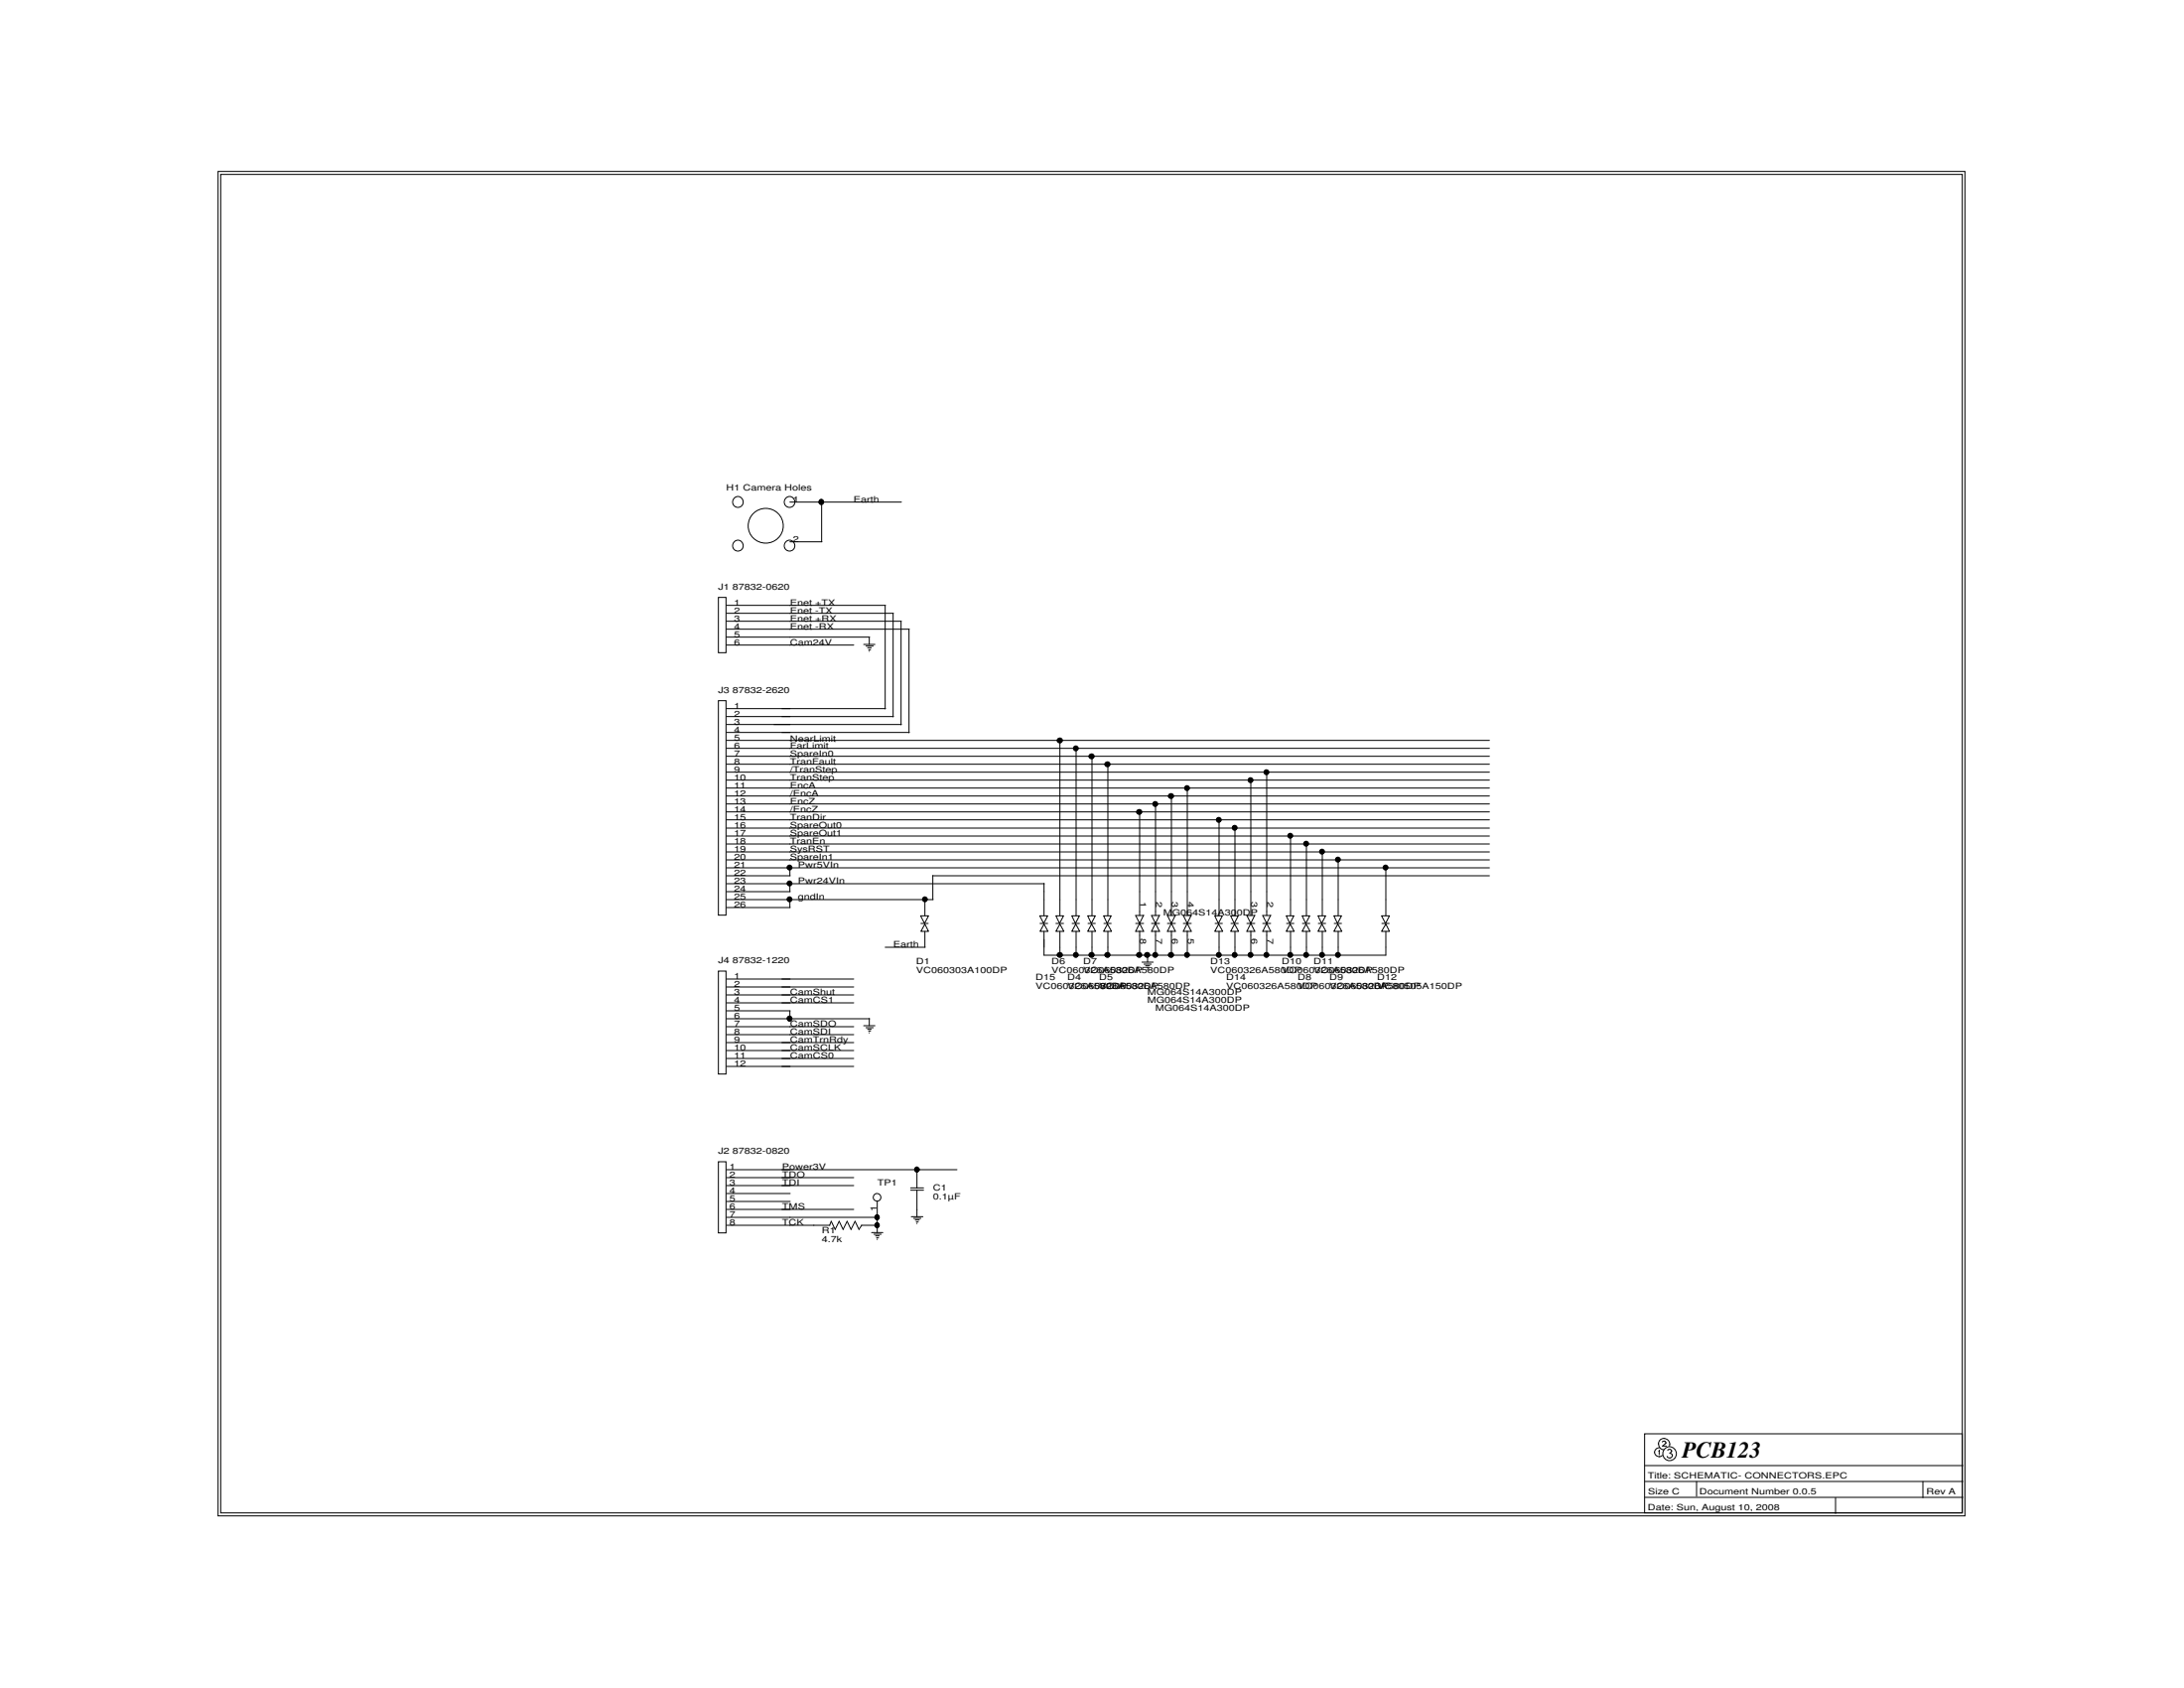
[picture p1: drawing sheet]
<svg xmlns="http://www.w3.org/2000/svg" width="279mm" height="216mm" viewBox="0 0 279 216" stroke-linecap="round" stroke-linejoin="round" font-family="sans-serif">
<g fill="none" stroke="#000" stroke-width=".13">
<path d="M27.9 21.9h223.5v172h-223.5zM28.2 22.3h222.8v171.2h-222.8zM91.9 76.4h1v7.1h-1zM92.9 77.4h20.4M92.9 78.4h21.4M92.9 79.5h22.4M101 64.2h14.3M101 69.3h4.2M105.1 64.2v5.1M113.2 77.4v13.3M114.3 78.4v13.3M115.3 79.5v13.2"/>
<path d="M91.9 89.6h1v27.5h-1zM92.9 95.7h97.6M92.9 94.7h97.6M92.9 90.6h20.4M92.9 91.7h21.4M92.9 92.7h22.4M92.9 80.5h23.4M92.9 93.7h23.4M92.9 97.7h97.6M92.9 82.5h16.3M92.9 98.8h97.6M92.9 99.8h97.6"/>
<path d="M92.9 96.7h97.6M92.9 81.5h18.4M110.5 82.4h1.4M110.8 82.6h.9M111 82.8h.5M111.1 83.1h.3M111.2 81.5v.9M111.2 83.3h.1M116.3 80.5v13.2M135.6 94.7v22.4M137.7 95.7v21.4M139.7 96.7v20.4"/>
<path d="M141.7 97.7v19.4M160 99.8v17.3M162.1 98.8v18.3M92.9 100.8h97.6M92.9 101.8h97.6M92.9 102.8h97.6M92.9 113h40.7M92.9 111h97.6M92.9 103.8h97.6M92.9 104.9h97.6M92.9 105.9h97.6M92.9 106.9h97.6"/>
<path d="M92.9 107.9h97.6M92.9 109h97.6M92.9 110h97.6M92.9 115.1h26.5M92.9 112h8.2M92.9 114h8.2M92.9 116.1h8.2M101 111v1M101 113v1M101 115.1v1M117.8 117.1h1l-.5 1zM117.8 118.1h.9"/>
<path d="M118.3 118.2l.5 .9h-1zM118.3 115.1v2M118.3 119.1v2.1M119.3 112v3.1M119.3 112h71.2M133 117.1h1l-.5 1zM133.1 118.1h.9M133.6 118.2l.5 .9h-1zM133.6 119.1v3.1h43.7v-3.1M133.6 113v4.1M135.1 117.1h1l-.5 1zM135.1 118.1h1"/>
<path d="M135.6 118.2l.5 .9h-1zM135.6 119.1v3.1M137.1 117.1h1l-.5 1zM137.2 118.1h.9M137.6 118.2l.5 .9h-1zM137.7 119.1v3.1M139.1 117.1h1l-.5 1zM139.2 118.1h.9M139.7 118.2l.5 .9h-1.1zM139.7 119.1v3.1M141.2 117.1h1l-.6 1zM141.2 118.1h1"/>
<path d="M141.7 118.2l.5 .9h-1zM141.7 119.1v3.1M145.3 118.1h1M145.8 103.8v13.3M145.8 119.1v3.1M146.3 117.1l-1 2h1l-1-2h1M147.3 118.1h1M147.8 102.8v14.3M147.8 119.1v3.1M148.3 117.1l-1 2h1l-1-2h1M149.4 118.1h1M149.9 101.8v15.3"/>
<path d="M149.9 119.1v3.1M150.4 117.1l-1 2h1l-1-2h1M151.4 118.1h1M151.9 100.8v16.3M151.9 119.1v3.1M152.4 117.1l-1 2h1l-1-2h1M155.4 117.1h1l-.5 1zM155.4 118.1h1M155.9 118.2l.5 .9h-1zM156 104.9v12.2M156 119.1v3.1M157.4 117.1h1l-.5 1z"/>
<path d="M157.5 118.1h.9M157.9 118.2l.6 .9h-1.1zM158 105.9v11.2M158 119.1v3.1M159.5 118.1h1M160 119.1v3.1M160.5 117.1l-1 2h1l-1-2h1M161.5 118.1h1.1M162.1 119.1v3.1M162.6 117.1l-1.1 2h1.1l-1.1-2h1.1M164.5 117.1h1l-.5 1zM164.6 118.1h.9"/>
<path d="M165.1 118.2l.5 .9h-1.1zM165.1 106.9v10.2M165.1 119.1v3.1M166.6 117.1h1l-.6 1zM166.6 118.1h1M167.1 118.2l.5 .9h-1zM167.1 107.9v9.2M167.1 119.1v3.1M168.6 117.1h1l-.5 1zM168.7 118.1h.9M169.1 118.2l.5 .9h-1zM169.2 108.9v8.2"/>
<path d="M169.2 119.1v3.1M170.6 117.1h1l-.5 1zM170.7 118.1h.9M171.2 118.2l.5 .9h-1.1zM171.2 109.9v7.2M171.2 119.1v3.1M176.7 117.1h1.1l-.6 1zM176.8 118.1h.9M177.3 118.2l.5 .9h-1.1zM177.3 111v6.1M91.9 124.2h1v13.2h-1zM92.9 130.3h18.4"/>
<path d="M92.9 125.2h16.3M92.9 126.2h16.3M92.9 127.3h16.3M92.9 128.3h16.3M92.9 133.3h16.3M92.9 134.4h16.3M92.9 135.4h16.3M92.9 136.4h16.3M92.9 131.3h16.3M92.9 132.3h16.3M92.9 129.3h8.2M101 129.3v1"/>
<path d="M110.5 131.2h1.4M110.8 131.4h.9M111 131.7h.5M111.1 131.9h.3M111.2 130.3v.9M111.2 132.1h.1M113.2 121.2h5.2M146.1 123.1h1.4M146.3 123.3h1M146.6 123.5h.5M146.7 123.7h.2M146.8 124h.1"/>
<path d="M146.8 122.1v1M91.9 148.6h1v9.1h-1zM92.9 149.6h29.5M92.9 150.6h16.3M92.9 151.6h16.3M92.9 154.7h16.3M92.9 155.7h19.4M92.9 156.7h13.3M92.9 152.7h8.2M92.9 153.7h8.2M106.1 156.7l.2-.5 .5 1.1M106.8 157.2l.6-1 .5 1.1"/>
<path d="M107.9 157.2l.5-1 .5 1.1M108.9 157.2l.5-1 .5 1.1M110.2 156.7h2.1M110.2 156.7l-.3 .5M111.5 157.6h1.4M111.8 157.9h.9M112 158.1h.5M112.1 158.3h.3M112.2 153.7v3.9M112.2 158.5h.1M116.5 151.9h1.7M116.5 152.2h1.7"/>
<path d="M116.6 155.6h1.5M116.9 155.8h.9M117.1 156h.5M117.2 156.3h.3M117.3 149.6v2.4M117.3 152.2v3.4M117.3 156.5h.1M210.4 183.4h40.6v10.1h-40.6zM210.4 187.5h40.7M210.4 189.5h40.7M210.4 191.5h40.7M212.2 184.6a.68 .68 0 0 0 .7 .8"/>
<path d="M212.3 185.5v.6M212.3 185.2a.57 .57 0 0 0-.6 .5 .57 .57 0 0 0 .6 .6M212.3 185.5l-.1 .1M212.6 186.1l-.3 .2M212.7 184.4v-.1h.2l.2 .1v.2M212.9 184a.73 .73 0 0 1 .7 1M212.9 184a.67 .67 0 0 0-.7 .7M213.1 184.6l-.4 .4h.5M213.3 186.3l.2 .2h.2M213.4 185.5v-.1h.3l.2 .2M213.6 185.9h.2l.2 .2-.2 .3-.2 .1M213.8 185.6v.2h-.2"/>
<path d="M217 189.5v1.9M234.8 191.6v2M246 189.5v2.1"/>
<circle cx="94.4" cy="64.2" r=".69"/>
<circle cx="94.4" cy="69.8" r=".69"/>
<circle cx="98" cy="67.2" r="2.23"/>
<circle cx="101" cy="64.2" r=".69"/>
<circle cx="101" cy="69.8" r=".69"/>
<circle cx="105.1" cy="64.2" r=".31"/>
<circle cx="135.6" cy="94.7" r=".3"/>
<circle cx="137.6" cy="95.7" r=".3"/>
<circle cx="139.7" cy="96.7" r=".3"/>
<circle cx="141.7" cy="97.7" r=".3"/>
<circle cx="160" cy="99.8" r=".3"/>
<circle cx="162" cy="98.8" r=".3"/>
<circle cx="101" cy="113" r=".3"/>
<circle cx="101" cy="115" r=".3"/>
<circle cx="101" cy="111" r=".3"/>
<circle cx="118.3" cy="115" r=".3"/>
<circle cx="145.7" cy="103.8" r=".3"/>
<circle cx="147.8" cy="102.8" r=".3"/>
<circle cx="149.8" cy="101.8" r=".3"/>
<circle cx="151.8" cy="100.8" r=".3"/>
<circle cx="155.9" cy="104.9" r=".3"/>
<circle cx="157.9" cy="105.9" r=".3"/>
<circle cx="165.1" cy="106.9" r=".3"/>
<circle cx="167.1" cy="107.9" r=".3"/>
<circle cx="169.1" cy="108.9" r=".3"/>
<circle cx="171.2" cy="109.9" r=".3"/>
<circle cx="177.2" cy="111" r=".3"/>
<circle cx="101" cy="130.3" r=".31"/>
<circle cx="135.6" cy="122.1" r=".3"/>
<circle cx="137.6" cy="122.1" r=".3"/>
<circle cx="139.7" cy="122.1" r=".3"/>
<circle cx="141.7" cy="122.1" r=".3"/>
<circle cx="145.7" cy="122.1" r=".3"/>
<circle cx="146.8" cy="122.1" r=".3"/>
<circle cx="147.8" cy="122.1" r=".3"/>
<circle cx="149.8" cy="122.1" r=".3"/>
<circle cx="151.8" cy="122.1" r=".3"/>
<circle cx="155.9" cy="122.1" r=".3"/>
<circle cx="157.9" cy="122.1" r=".3"/>
<circle cx="160" cy="122.1" r=".3"/>
<circle cx="162" cy="122.1" r=".3"/>
<circle cx="165.1" cy="122.1" r=".3"/>
<circle cx="167.1" cy="122.1" r=".3"/>
<circle cx="169.1" cy="122.1" r=".3"/>
<circle cx="171.2" cy="122.1" r=".3"/>
<circle cx="112.2" cy="156.7" r=".3"/>
<circle cx="112.2" cy="155.7" r=".3"/>
<circle cx="112.2" cy="153.1" r=".49"/>
<circle cx="117.3" cy="149.6" r=".3"/>
<circle cx="213.6" cy="185.9" r=".88"/>
</g>
<g fill="#000">
<circle cx="105.1" cy="64.2" r=".31"/>
<circle cx="135.6" cy="94.7" r=".3"/>
<circle cx="137.6" cy="95.7" r=".3"/>
<circle cx="139.7" cy="96.7" r=".3"/>
<circle cx="141.7" cy="97.7" r=".3"/>
<circle cx="160" cy="99.8" r=".3"/>
<circle cx="162" cy="98.8" r=".3"/>
<circle cx="101" cy="113" r=".3"/>
<circle cx="101" cy="115" r=".3"/>
<circle cx="101" cy="111" r=".3"/>
<circle cx="118.3" cy="115" r=".3"/>
<circle cx="145.7" cy="103.8" r=".3"/>
<circle cx="147.8" cy="102.8" r=".3"/>
<circle cx="149.8" cy="101.8" r=".3"/>
<circle cx="151.8" cy="100.8" r=".3"/>
<circle cx="155.9" cy="104.9" r=".3"/>
<circle cx="157.9" cy="105.9" r=".3"/>
<circle cx="165.1" cy="106.9" r=".3"/>
<circle cx="167.1" cy="107.9" r=".3"/>
<circle cx="169.1" cy="108.9" r=".3"/>
<circle cx="171.2" cy="109.9" r=".3"/>
<circle cx="177.2" cy="111" r=".3"/>
<circle cx="101" cy="130.3" r=".31"/>
<circle cx="135.6" cy="122.1" r=".3"/>
<circle cx="137.6" cy="122.1" r=".3"/>
<circle cx="139.7" cy="122.1" r=".3"/>
<circle cx="141.7" cy="122.1" r=".3"/>
<circle cx="145.7" cy="122.1" r=".3"/>
<circle cx="146.8" cy="122.1" r=".3"/>
<circle cx="147.8" cy="122.1" r=".3"/>
<circle cx="149.8" cy="122.1" r=".3"/>
<circle cx="151.8" cy="122.1" r=".3"/>
<circle cx="155.9" cy="122.1" r=".3"/>
<circle cx="157.9" cy="122.1" r=".3"/>
<circle cx="160" cy="122.1" r=".3"/>
<circle cx="162" cy="122.1" r=".3"/>
<circle cx="165.1" cy="122.1" r=".3"/>
<circle cx="167.1" cy="122.1" r=".3"/>
<circle cx="169.1" cy="122.1" r=".3"/>
<circle cx="171.2" cy="122.1" r=".3"/>
<circle cx="112.2" cy="156.7" r=".3"/>
<circle cx="112.2" cy="155.7" r=".3"/>
<circle cx="117.3" cy="149.6" r=".3"/>
</g>
<text font-size="2.9" x="215.2" y="186.5">PCB123</text>
<g font-size="1.1">
<text x="92.9" y="62.7">H1 Camera Holes</text>
<text x="101.5" y="64.3">1</text>
<text x="109.2" y="64.3">Earth</text>
<text x="101.5" y="69.3">2</text>
<text x="91.9" y="75.4">J1 87832-0620</text>
<text x="93.9" y="77.5">1</text>
<text x="101.1" y="77.5">Enet +TX</text>
<text x="93.9" y="78.5">2</text>
<text x="93.9" y="79.5">3</text>
<text x="93.9" y="80.5">4</text>
<text x="93.9" y="81.5">5</text>
<text x="93.9" y="82.5">6</text>
<text x="101.1" y="78.5">Enet -TX</text>
<text x="101.1" y="79.5">Enet +RX</text>
<text x="101.1" y="80.5">Enet -RX</text>
<text x="101.1" y="82.5">Cam24V</text>
<text x="91.9" y="88.6">J3 87832-2620</text>
<text x="93.9" y="90.7">1</text>
<text x="93.9" y="91.7">2</text>
<text x="93.9" y="92.7">3</text>
<text x="93.9" y="93.7">4</text>
<text x="93.9" y="94.7">5</text>
<text x="93.9" y="95.8">6</text>
<text x="101.1" y="94.9">NearLimit</text>
<text x="101.1" y="95.8">FarLimit</text>
<text x="93.9" y="96.8">7</text>
<text x="93.9" y="97.8">8</text>
<text x="93.9" y="98.8">9</text>
<text x="93.9" y="99.8">10</text>
<text x="93.9" y="100.8">11</text>
<text x="93.9" y="101.9">12</text>
<text x="101.1" y="100.8">EncA</text>
<text x="101.1" y="99.8">TranStep</text>
<text x="101.1" y="101.9">/EncA</text>
<text x="101.1" y="97.8">TranFault</text>
<text x="101.1" y="96.8">SpareIn0</text>
<text x="101.1" y="98.8">/TranStep</text>
<text x="93.9" y="102.9">13</text>
<text x="93.9" y="103.9">14</text>
<text x="93.9" y="104.9">15</text>
<text x="93.9" y="105.9">16</text>
<text x="93.9" y="106.9">17</text>
<text x="93.9" y="107.9">18</text>
<text x="101.1" y="102.9">EncZ</text>
<text x="101.1" y="104.9">TranDir</text>
<text x="101.1" y="107.9">TranEn</text>
<text x="101.1" y="103.9">/EncZ</text>
<text x="101.1" y="105.9">SpareOut0</text>
<text x="101.1" y="106.9">SpareOut1</text>
<text x="93.9" y="109">19</text>
<text x="93.9" y="110">20</text>
<text x="93.9" y="111">21</text>
<text x="93.9" y="112">22</text>
<text x="93.9" y="113">23</text>
<text x="101.1" y="109">SysRST</text>
<text x="101.1" y="110">SpareIn1</text>
<text x="102.1" y="113">Pwr24VIn</text>
<text x="102.1" y="111">Pwr5VIn</text>
<text x="93.9" y="114">24</text>
<text x="93.9" y="115.1">25</text>
<text x="93.9" y="116.1">26</text>
<text x="102.1" y="115.1">gndIn</text>
<text x="145.9" y="115.4" transform="rotate(90 145.9 115.4)">1</text>
<text x="147.9" y="115.4" transform="rotate(90 147.9 115.4)">2</text>
<text x="148.8" y="117.1">MG064S14A300DP</text>
<text x="149.9" y="115.4" transform="rotate(90 149.9 115.4)">3</text>
<text x="152" y="115.4" transform="rotate(90 152 115.4)">4</text>
<text x="160.1" y="115.4" transform="rotate(90 160.1 115.4)">3</text>
<text x="162.1" y="115.4" transform="rotate(90 162.1 115.4)">2</text>
<text x="91.9" y="123.2">J4 87832-1220</text>
<text x="93.9" y="125.2">1</text>
<text x="114.3" y="121.2">Earth</text>
<text x="117.2" y="123.3">D1</text>
<text x="117.2" y="124.4">VC060303A100DP</text>
<text x="132.5" y="125.3">D15</text>
<text x="134.5" y="123.3">D6</text>
<text x="134.5" y="124.4">VC060326A580DP</text>
<text x="136.6" y="125.3">D4</text>
<text x="138.6" y="123.3">D7</text>
<text x="138.6" y="124.4">VC060326A580DP</text>
<text x="140.6" y="125.3">D5</text>
<text x="145.9" y="120.1" transform="rotate(90 145.9 120.1)">8</text>
<text x="147.9" y="120.1" transform="rotate(90 147.9 120.1)">7</text>
<text x="149.9" y="120.1" transform="rotate(90 149.9 120.1)">6</text>
<text x="152" y="120.1" transform="rotate(90 152 120.1)">5</text>
<text x="154.9" y="123.3">D13</text>
<text x="154.9" y="124.4">VC060326A580DP</text>
<text x="156.9" y="125.3">D14</text>
<text x="160.1" y="120.1" transform="rotate(90 160.1 120.1)">6</text>
<text x="162.1" y="120.1" transform="rotate(90 162.1 120.1)">7</text>
<text x="164" y="123.3">D10</text>
<text x="164" y="124.4">VC060326A580DP</text>
<text x="166" y="125.3">D8</text>
<text x="168.1" y="123.3">D11</text>
<text x="168.1" y="124.4">VC060326A580DP</text>
<text x="170.1" y="125.3">D9</text>
<text x="176.2" y="125.3">D12</text>
<text x="93.9" y="126.2">2</text>
<text x="93.9" y="127.3">3</text>
<text x="93.9" y="128.3">4</text>
<text x="93.9" y="129.3">5</text>
<text x="93.9" y="130.3">6</text>
<text x="93.9" y="131.3">7</text>
<text x="101.1" y="131.3">CamSDO</text>
<text x="101.1" y="128.3">CamCS1</text>
<text x="101.1" y="127.3">CamShut</text>
<text x="132.5" y="126.4">VC060326A580DP</text>
<text x="136.6" y="126.4">VC060326A580DP</text>
<text x="140.6" y="126.4">VC060326A580DP</text>
<text x="146.8" y="128.3">MG064S14A300DP</text>
<text x="146.8" y="127.3">MG064S14A300DP</text>
<text x="147.8" y="129.3">MG064S14A300DP</text>
<text x="156.9" y="126.4">VC060326A580DP</text>
<text x="166" y="126.4">VC060326A580DP</text>
<text x="170.1" y="126.4">VC060326A580DP</text>
<text x="176.2" y="126.4">VC80505A150DP</text>
<text x="93.9" y="132.3">8</text>
<text x="93.9" y="133.3">9</text>
<text x="93.9" y="134.4">10</text>
<text x="93.9" y="135.4">11</text>
<text x="93.9" y="136.4">12</text>
<text x="101.1" y="134.4">CamSCLK</text>
<text x="101.1" y="135.4">CamCS0</text>
<text x="101.1" y="132.3">CamSDI</text>
<text x="101.1" y="133.3">CamTrnRdy</text>
<text x="91.9" y="147.6">J2 87832-0820</text>
<text x="93.3" y="149.6">1</text>
<text x="100.1" y="149.6">Power3V</text>
<text x="93.3" y="150.7">2</text>
<text x="93.3" y="151.7">3</text>
<text x="93.3" y="152.7">4</text>
<text x="93.3" y="153.7">5</text>
<text x="93.3" y="154.7">6</text>
<text x="93.3" y="155.7">7</text>
<text x="100.1" y="150.7">TDO</text>
<text x="100.1" y="151.7">TDI</text>
<text x="100.1" y="154.7">TMS</text>
<text x="112.2" y="154.9" transform="rotate(-90 112.2 154.9)">1</text>
<text x="112.3" y="151.7">TP1</text>
<text x="119.4" y="152.3">C1</text>
<text x="119.4" y="153.4">0.1µF</text>
<text x="93.3" y="156.8">8</text>
<text x="100.1" y="156.8">TCK</text>
<text x="105.2" y="157.8">R1</text>
<text x="105.2" y="158.9">4.7k</text>
<text x="210.8" y="189.1">Title: SCHEMATIC- CONNECTORS.EPC</text>
<text x="210.9" y="191.2">Size C</text>
<text x="217.4" y="191.2">Document Number 0.0.5</text>
<text x="246.4" y="191.2">Rev A</text>
<text x="210.8" y="193.2">Date: Sun, August 10, 2008</text>
</g>
</svg>
